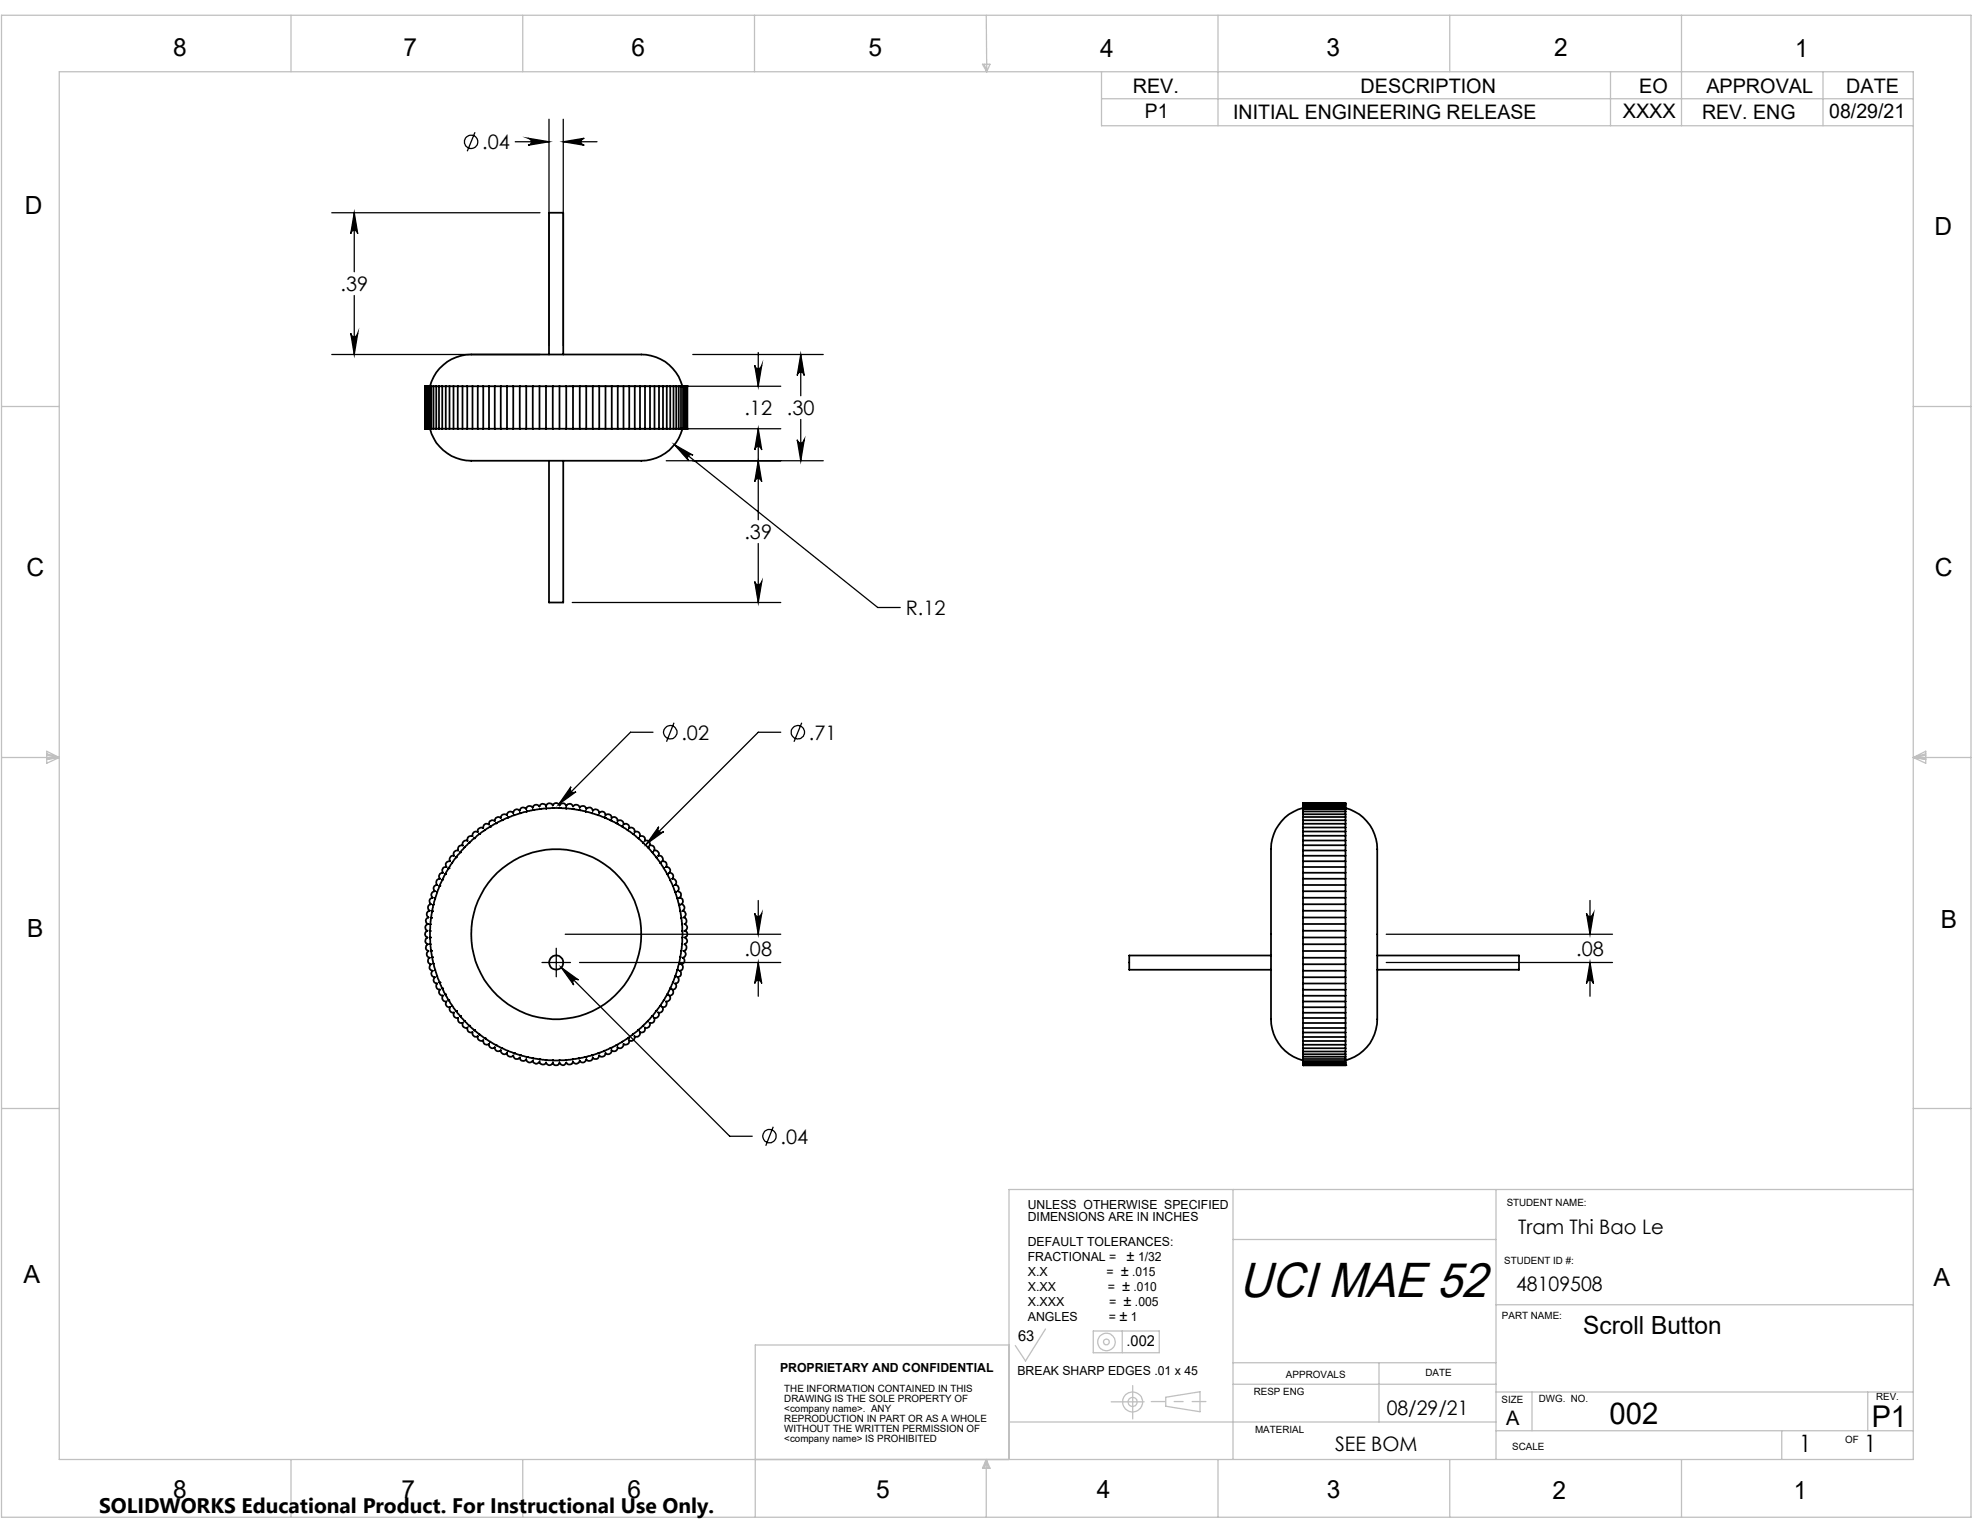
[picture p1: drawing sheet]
<svg xmlns="http://www.w3.org/2000/svg" width="279mm" height="216mm" viewBox="0 0 279 216" stroke-linecap="round" stroke-linejoin="round" font-family="sans-serif">
<g fill="none" stroke="#000" stroke-width=".18">
<path d="M67 18.7l-1.1 2.6M74.5 19.5l3 .5-3 .5a.49 .49 0 0 0 .5-.5 .49 .49 0 0 0-.5-.5zM77.5 16.8v32M79.5 16.8v32M46.8 30h29.4M50 30l.5 3a.49 .49 0 0 0-.5-.5 .49 .49 0 0 0-.5 .5zM50 30v8.3M72.7 20h4.8M79.5 20l2.9-.5a.49 .49 0 0 0-.4 .5 .49 .49 0 0 0 .4 .5zM79.5 20h4.7M46.8 50h29.4M49.5 47a.49 .49 0 0 0 .5 .5 .49 .49 0 0 0 .5-.5l-.5 3z"/>
<path d="M50 41.7v8.3M80.3 54.5h29.9M97.8 50h18.4M106.5 51.5a.49 .49 0 0 0 .5 .5 .49 .49 0 0 0 .5-.5l-.5 3zM107 49.7v4.8M113 50l.5 3a.49 .49 0 0 0-.5-.5 .49 .49 0 0 0-.5 .5zM113 50v5.8M113 59.2v5.8M80.3 60.5h29.9M94 65h22.2M95.2 62.8l2.6 1.4a.49 .49 0 0 0-.7 .1 .49 .49 0 0 0 .1 .7zM95.2 62.8l28.7 22.9h3.1"/>
<path d="M107 60.5l.5 3a.49 .49 0 0 0-.5-.5 .49 .49 0 0 0-.5 .5zM107 65l.5 3a.49 .49 0 0 0-.5-.5 .49 .49 0 0 0-.5 .5zM107 60.5v12.8M107 76.7v8.3M112.5 62.1a.49 .49 0 0 0 .5 .4 .49 .49 0 0 0 .5-.4l-.5 2.9zM80.8 85h29.4M106.5 82.1a.49 .49 0 0 0 .5 .4 .49 .49 0 0 0 .5-.4l-.5 2.9zM80.6 111a.5 .5 0 0 0 0 .7 .5 .5 0 0 0 .7 0l-2.5 1.8zM92.1 103.3h-3.1l-10.2 10.2M93 116.7a.49 .49 0 0 0 0 .6 .49 .49 0 0 0 .7 0l-2.5 1.8zM95.1 102l-1 2.7M110.2 103.3h-3.2l-15.8 15.8"/>
<path d="M113.1 102l-1.1 2.7M76.5 135.8h4M78.5 133.8v4M79.2 136.5l2.4 1.8a.49 .49 0 0 0-.6 0 .49 .49 0 0 0 0 .7zM79.2 136.5l23.8 23.8h3.2M79.8 131.8h30.4M81.8 135.8h28.4M106.5 128.9a.49 .49 0 0 0 .5 .4 .49 .49 0 0 0 .5-.4l-.5 2.9zM107 135.8l.5 3a.49 .49 0 0 0-.5-.5 .49 .49 0 0 0-.5 .5zM107 127.1v4.7M107 135.8v4.8M195.6 135.8h31.9"/>
<path d="M195.6 131.8h31.9M223.9 128.9a.49 .49 0 0 0 .5 .4 .49 .49 0 0 0 .5-.4l-.5 2.9zM224.4 135.8l.5 3a.49 .49 0 0 0-.5-.5 .49 .49 0 0 0-.5 .5zM224.4 127.1v4.7M224.4 135.8v4.8M109.1 159l-1 2.7"/>
<circle cx="66.5" cy="20" r=".94"/>
<circle cx="94.6" cy="103.3" r=".95"/>
<circle cx="112.6" cy="103.3" r=".95"/>
<circle cx="108.6" cy="160.3" r=".94"/>
</g>
<g fill="none" stroke="#c0c0c0" stroke-width=".18">
<path d="M.2 2.2h277.9v211.9h-277.9zM8.4 10.1h261.6v195.9h-261.6zM41.1 2.2v7.9M73.8 2.2v7.9M106.5 2.2v7.9M138.6 9.1h1.1l-.5 1zM138.9 9.1l.3 1M139.2 2.2v7.9M155.4 13.9h114.6M155.4 10.1v7.6h114.6M171.9 2.2v15.5M204.6 2.2v7.9"/>
<path d="M227.3 10.1v7.6M237.3 2.2v15.5M257.2 10.1v7.6M.2 57.4h8.2M270 57.4h8.1M.2 106.9h8.2M6.6 106l1.8 .9-1.8 .8zM6.6 106.4l1.8 .5M6.6 106.6l1.8 .3M8.4 106.9l-1.8 .2M270 106.9h8.1M270 106.9l1.7 .2"/>
<path d="M270 106.9l1.7-.9v1.7zM271.7 106.6l-1.7 .3M271.7 106.4l-1.7 .5M.2 156.4h8.2M270 156.4h8.1M174 167.9v38.1M174 174.9h37.1M211.1 167.9v38.1M270 167.9h-127.6v38.1M142.4 189.8h-35.8v24.3M147.5 187.5l-2.8 4.6-1.4-2.2M154.3 187.8h9.3v3.1h-9.3z"/>
<path d="M158.4 187.8v3.1M164.5 197.2l4.8-.8v2.8l-4.8-.8zM174 192.3h37.1M174 195.3h37.1M194.6 192.3v8.4M211.1 196.4h58.9M211.1 184.1h58.9M216.2 196.4v5.5M263.6 196.4v5.5M41.1 206v8.1M73.8 206v8.1M139.2 206v8.1"/>
<path d="M139.2 206l.5 1.2h-1.1zM139.2 206l-.3 1.2M139.2 206l.3 1.2M142.4 200.7h68.7M171.9 206v8.1M204.6 206v8.1M211.1 201.9h58.9M237.3 206v8.1M251.4 201.9v4.1"/>
<circle cx="156.1" cy="189.4" r="1.23"/>
<circle cx="156.1" cy="189.4" r=".42"/>
<circle cx="159.8" cy="197.8" r="1.41"/>
<circle cx="159.8" cy="197.8" r=".64"/>
</g>
<path d="M162.5 197.8h7.7" fill="none" stroke="#c0c0c0" stroke-width=".18" stroke-dasharray="15.2 1.3 1.3 1.3" stroke-dashoffset="13.3"/>
<path d="M159.8 197.8v-2.3M159.8 197.8v2.4M159.8 197.8h-3M159.8 197.8h1.7" fill="none" stroke="#c0c0c0" stroke-width=".18" stroke-dasharray="15.2 1.3 1.3 1.3"/>
<path d="M93 116.7l-1.8 2.4 2.5-1.8a.49 .49 0 0 1-.7 0 .49 .49 0 0 1 0-.6zM80.6 111l-1.8 2.5 2.5-1.8a.5 .5 0 0 1-.7 0 .5 .5 0 0 1 0-.7zM79.2 136.5l1.8 2.5a.49 .49 0 0 1 0-.7 .49 .49 0 0 1 .6 0zM107 135.8l.5 3a.49 .49 0 0 0-.5-.5 .49 .49 0 0 0-.5 .5zM106.5 128.9a.49 .49 0 0 0 .5 .4 .49 .49 0 0 0 .5-.4l-.5 2.9zM223.9 128.9a.49 .49 0 0 0 .5 .4 .49 .49 0 0 0 .5-.4l-.5 2.9zM224.4 135.8l.5 3a.49 .49 0 0 0-.5-.5 .49 .49 0 0 0-.5 .5zM113 50l.5 3a.49 .49 0 0 0-.5-.5 .49 .49 0 0 0-.5 .5zM112.5 62.1a.49 .49 0 0 0 .5 .4 .49 .49 0 0 0 .5-.4l-.5 2.9zM95.2 62.8l2 2.2a.49 .49 0 0 1-.1-.7 .49 .49 0 0 1 .7-.1zM106.5 51.5a.49 .49 0 0 0 .5 .5 .49 .49 0 0 0 .5-.5l-.5 3zM107 60.5l.5 3a.49 .49 0 0 0-.5-.5 .49 .49 0 0 0-.5 .5zM107 65l.5 3a.49 .49 0 0 0-.5-.5 .49 .49 0 0 0-.5 .5zM106.5 82.1a.49 .49 0 0 0 .5 .4 .49 .49 0 0 0 .5-.4l-.5 2.9zM79.5 20l2.9-.5a.49 .49 0 0 0-.4 .5 .49 .49 0 0 0 .4 .5zM74.5 19.5l3 .5-3 .5a.49 .49 0 0 0 .5-.5 .49 .49 0 0 0-.5-.5zM49.5 47a.49 .49 0 0 0 .5 .5 .49 .49 0 0 0 .5-.5l-.5 3zM50 30l.5 3a.49 .49 0 0 0-.5-.5 .49 .49 0 0 0-.5 .5z" fill="#000"/>
<g fill="none" stroke="#000" stroke-width=".25">
<path d="M60 54.5h.1M60 54.5v6M60.1 54.5h.1M60.1 54.5v6M60.2 54.5h.2M60.2 54.5v6M60.4 54.5h.2M60.4 54.5v6M60.6 54.5h.3M60.6 54.5v6M60.7 54.5a6.2 6.2 0 0 1 6.8-4.5h22a6.2 6.2 0 0 1 6.8 4.5M60.9 54.5h.3"/>
<path d="M60.9 54.5v6M61.2 54.5h.4M61.2 54.5v6M61.6 54.5h.3M61.6 54.5v6M61.9 54.5h.5M61.9 54.5v6M62.4 54.5h.5M62.4 54.5v6M62.9 54.5h.5M62.9 54.5v6M63.4 54.5h.6"/>
<path d="M63.4 54.5v6M64 54.5h.6M64 54.5v6M64.6 54.5h.7M64.6 54.5v6M65.3 54.5h.6M65.3 54.5v6M65.9 54.5h.8M65.9 54.5v6M66.7 54.5h.7M66.7 54.5v6M67.4 54.5h.8"/>
<path d="M67.4 54.5v6M68.2 54.5h.8M68.2 54.5v6M69 54.5h.8M69 54.5v6M69.8 54.5h.9M69.8 54.5v6M70.7 54.5h.8M70.7 54.5v6M71.5 54.5h.9M71.5 54.5v6M72.4 54.5h.9"/>
<path d="M72.4 54.5v6M73.3 54.5h1M73.3 54.5v6M74.3 54.5h.9M74.3 54.5v6M75.2 54.5h.9M75.2 54.5v6M76.1 54.5h.9M76.1 54.5v6M77 54.5h1M77 54.5v6M77.5 50v-20h2v20"/>
<path d="M78 54.5h1M78 54.5v6M79 54.5h.9M79 54.5v6M79.9 54.5h1M79.9 54.5v6M80.9 54.5h.9M80.9 54.5v6M81.8 54.5h.9M81.8 54.5v6M82.7 54.5h.9M82.7 54.5v6"/>
<path d="M83.6 54.5h1M83.6 54.5v6M84.6 54.5h.8M84.6 54.5v6M85.4 54.5h.9v6h-.9M85.4 54.5v6M86.3 54.5h.9v6h-.9M87.1 54.5h.9M88 54.5h.8M88 54.5v6M88.8 54.5h.8M88.8 54.5v6"/>
<path d="M89.6 54.5h.7M89.6 54.5v6M90.3 54.5h.7M90.3 54.5v6M91 54.5h.7M91 54.5v6M91.7 54.5h.7M91.7 54.5v6M92.4 54.5h.6M92.4 54.5v6M93 54.5h.6M93 54.5v6"/>
<path d="M93.6 54.5h.5M93.6 54.5v6M94.1 54.5h.5M94.1 54.5v6M94.6 54.5h.4M94.6 54.5v6M95 54.5h.4M95 54.5v6M95.4 54.5h.4M95.4 54.5v6M95.8 54.5h.3M95.8 54.5v6"/>
<path d="M96.1 54.5h.3M96.1 54.5v6M96.4 54.5h.2M96.4 54.5v6M96.6 54.5h.2M96.6 54.5v6M96.8 54.5h.1M96.8 54.5v6M96.9 54.5h.1M96.9 54.5v6M97 54.5h.1M97 54.5v6"/>
<path d="M60 60.5h.1M60.1 60.5h.1M60.2 60.5h.2M60.4 60.5h.2M60.6 60.5h.3M60.7 60.5a6.2 6.2 0 0 0 6.8 4.5h22a6.2 6.2 0 0 0 6.8-4.5M60.9 60.5h.3M61.2 60.5h.4M61.6 60.5h.3M61.9 60.5h.5M62.4 60.5h.5M62.9 60.5h.5"/>
<path d="M63.4 60.5h.6M64 60.5h.6M64.6 60.5h.7M65.3 60.5h.6M65.9 60.5h.8M66.7 60.5h.7M67.4 60.5h.8M68.2 60.5h.8M69 60.5h.8M69.8 60.5h.9M70.7 60.5h.8M71.5 60.5h.9"/>
<path d="M72.4 60.5h.9M73.3 60.5h1M74.3 60.5h.9M75.2 60.5h.9M76.1 60.5h.9M77 60.5h1M77.5 65v20h2v-20M78 60.5h1M79 60.5h.9M79.9 60.5h1M80.9 60.5h.9M81.8 60.5h.9"/>
<path d="M82.7 60.5h.9M83.6 60.5h1M84.6 60.5h.8M87.1 60.5h.9M88 60.5h.8M88.8 60.5h.8M89.6 60.5h.7M90.3 60.5h.7M91 60.5h.7M91.7 60.5h.7M92.4 60.5h.6M93 60.5h.6"/>
<path d="M93.6 60.5h.5M94.1 60.5h.5M94.6 60.5h.4M95 60.5h.4M95.4 60.5h.4M95.8 60.5h.3M96.1 60.5h.3M96.4 60.5h.2M96.6 60.5h.2M96.8 60.5h.1M96.9 60.5h.1M97 60.5h.1"/>
<path d="M65.4 118.7l.3-.1h.3a.51 .51 0 0 1 .1-.5 .51 .51 0 0 1 .6-.1 .51 .51 0 0 1 .1-.6 .51 .51 0 0 1 .6 0 .51 .51 0 0 1 .2-.5 .51 .51 0 0 1 .6 0 .51 .51 0 0 1 .2-.6 .51 .51 0 0 1 .6 0 .51 .51 0 0 1 .2-.5 .51 .51 0 0 1 .6 .1 .51 .51 0 0 1 .3-.5 .51 .51 0 0 1 .6 0 .52 .52 0 0 1 .3-.5 .52 .52 0 0 1 .5 .1 .49 .49 0 0 1 .4-.5 .49 .49 0 0 1 .5 .2 .51 .51 0 0 1 .4-.5 .51 .51 0 0 1 .5 .2 .5 .5 0 0 1 .4-.5 .5 .5 0 0 1 .6 .3 .49 .49 0 0 1 .4-.5 .49 .49 0 0 1 .5 .3 .52 .52 0 0 1 .4-.4 .52 .52 0 0 1 .5 .2 .48 .48 0 0 1 .5-.4 .48 .48 0 0 1 .4 .3 .5 .5 0 0 1 .5-.4 .5 .5 0 0 1 .5 .4 .5 .5 0 0 1 .5-.4 .5 .5 0 0 1 .5 .4 .5 .5 0 0 1 .5-.4 .5 .5 0 0 1 .4 .4 .5 .5 0 0 1 .5-.3 .5 .5 0 0 1 .5 .4 .52 .52 0 0 1 .5-.2 .52 .52 0 0 1 .4 .4 .49 .49 0 0 1 .5-.3 .49 .49 0 0 1 .4 .5 .5 .5 0 0 1 .6-.3 .5 .5 0 0 1 .3 .5 .51 .51 0 0 1 .6-.2 .51 .51 0 0 1 .4 .5 .49 .49 0 0 1 .5-.2 .49 .49 0 0 1 .3 .5 .49 .49 0 0 1 .6-.1 .49 .49 0 0 1 .3 .5 .5 .5 0 0 1 .6-.1 .5 .5 0 0 1 .2 .6 .53 .53 0 0 1 .6-.1 .53 .53 0 0 1 .3 .5 .49 .49 0 0 1 .6 0 .49 .49 0 0 1 .2 .6 .5 .5 0 0 1 .5 0 .5 .5 0 0 1 .2 .5 .5 .5 0 0 1 .6 0 .5 .5 0 0 1 .2 .6 .5 .5 0 0 1 .6 .1 .5 .5 0 0 1 .1 .5 .5 .5 0 0 1 .6 .1 .5 .5 0 0 1 .1 .6 .5 .5 0 0 1 .5 .1 .5 .5 0 0 1 .1 .6 .51 .51 0 0 1 .5 .2 .51 .51 0 0 1 .1 .6 .51 .51 0 0 1 .5 .1 .51 .51 0 0 1 .1 .6 .51 .51 0 0 1 .5 .2 .51 .51 0 0 1 0 .6 .49 .49 0 0 1 .5 .3 .49 .49 0 0 1-.1 .6 .5 .5 0 0 1 .6 .2 .5 .5 0 0 1-.1 .6 .5 .5 0 0 1 .5 .3 .5 .5 0 0 1-.1 .6 .5 .5 0 0 1 .4 .3 .5 .5 0 0 1-.1 .6 .5 .5 0 0 1 .5 .3 .5 .5 0 0 1-.2 .6 .5 .5 0 0 1 .4 .3 .5 .5 0 0 1-.2 .6 .49 .49 0 0 1 .5 .4 .49 .49 0 0 1-.3 .5 .5 .5 0 0 1 .5 .4 .5 .5 0 0 1-.3 .6 .48 .48 0 0 1 .4 .4 .48 .48 0 0 1-.3 .5 .49 .49 0 0 1 .4 .4 .49 .49 0 0 1-.4 .5 .5 .5 0 0 1 .4 .5 .5 .5 0 0 1-.4 .5 .49 .49 0 0 1 .4 .5 .49 .49 0 0 1-.4 .4 .51 .51 0 0 1 .3 .6 .51 .51 0 0 1-.4 .4 .5 .5 0 0 1 .3 .5 .5 .5 0 0 1-.5 .4 .49 .49 0 0 1 .3 .6 .49 .49 0 0 1-.5 .4 .5 .5 0 0 1 .2 .5 .5 .5 0 0 1-.4 .4 .5 .5 0 0 1 .2 .6 .5 .5 0 0 1-.5 .3 .5 .5 0 0 1 .1 .6 .5 .5 0 0 1-.4 .3 .48 .48 0 0 1 .1 .6 .48 .48 0 0 1-.5 .2 .49 .49 0 0 1 .1 .6 .49 .49 0 0 1-.6 .3 .51 .51 0 0 1 .1 .6 .51 .51 0 0 1-.5 .2 .49 .49 0 0 1 0 .6 .49 .49 0 0 1-.5 .2 .5 .5 0 0 1 0 .6 .5 .5 0 0 1-.6 .2 .5 .5 0 0 1 0 .6 .5 .5 0 0 1-.6 .1 .49 .49 0 0 1-.1 .6 .49 .49 0 0 1-.5 .1 .49 .49 0 0 1-.1 .6 .49 .49 0 0 1-.6 .1 .49 .49 0 0 1-.1 .6 .49 .49 0 0 1-.6 0 .5 .5 0 0 1-.2 .6 .5 .5 0 0 1-.6 0 .5 .5 0 0 1-.1 .6 .5 .5 0 0 1-.6 0 .49 .49 0 0 1-.2 .5 .49 .49 0 0 1-.6 0 .51 .51 0 0 1-.3 .6 .51 .51 0 0 1-.6-.1 .49 .49 0 0 1-.2 .5 .49 .49 0 0 1-.6-.1 .48 .48 0 0 1-.3 .5 .48 .48 0 0 1-.6-.1 .5 .5 0 0 1-.3 .5 .5 .5 0 0 1-.5-.2 .5 .5 0 0 1-.4 .5 .5 .5 0 0 1-.6-.2 .5 .5 0 0 1-.3 .5 .5 .5 0 0 1-.6-.2 .49 .49 0 0 1-.4 .4 .49 .49 0 0 1-.5-.2 .5 .5 0 0 1-.4 .4 .5 .5 0 0 1-.5-.3 .51 .51 0 0 1-.5 .4 .51 .51 0 0 1-.5-.3 .49 .49 0 0 1-.5 .4 .49 .49 0 0 1-.4-.3 .5 .5 0 0 1-.5 .3 .5 .5 0 0 1-.5-.3 .49 .49 0 0 1-.5 .3 .49 .49 0 0 1-.5-.4 .48 .48 0 0 1-.5 .3 .48 .48 0 0 1-.4-.4 .5 .5 0 0 1-.5 .3 .5 .5 0 0 1-.4-.4 .49 .49 0 0 1-.6 .2 .49 .49 0 0 1-.3-.4 .5 .5 0 0 1-.6 .2 .5 .5 0 0 1-.4-.5 .5 .5 0 0 1-.5 .2 .5 .5 0 0 1-.4-.5 .5 .5 0 0 1-.5 .2 .5 .5 0 0 1-.4-.5 .5 .5 0 0 1-.5 .1 .5 .5 0 0 1-.3-.5 .5 .5 0 0 1-.6 .1 .5 .5 0 0 1-.3-.5 .49 .49 0 0 1-.6 0 .49 .49 0 0 1-.2-.5 .51 .51 0 0 1-.6 .1 .51 .51 0 0 1-.2-.6 .51 .51 0 0 1-.6 0 .51 .51 0 0 1-.2-.6 .51 .51 0 0 1-.6 0 .51 .51 0 0 1-.1-.6 .5 .5 0 0 1-.6 0 .5 .5 0 0 1-.1-.6 .5 .5 0 0 1-.6-.1 .5 .5 0 0 1-.1-.6 .5 .5 0 0 1-.6-.1 .5 .5 0 0 1 0-.6 .5 .5 0 0 1-.6-.1 .5 .5 0 0 1 0-.6 .5 .5 0 0 1-.6-.2 .5 .5 0 0 1 0-.6 .49 .49 0 0 1-.5-.2 .49 .49 0 0 1 0-.6 .53 .53 0 0 1-.5-.2 .53 .53 0 0 1 0-.6 .5 .5 0 0 1-.5-.3 .5 .5 0 0 1 .1-.6 .49 .49 0 0 1-.5-.3 .49 .49 0 0 1 .1-.5 .49 .49 0 0 1-.5-.3 .49 .49 0 0 1 .2-.6 .51 .51 0 0 1-.5-.3 .51 .51 0 0 1 .2-.6 .5 .5 0 0 1-.5-.4 .5 .5 0 0 1 .2-.5 .49 .49 0 0 1-.4-.4 .49 .49 0 0 1 .2-.6 .52 .52 0 0 1-.4-.4 .52 .52 0 0 1 .3-.5 .5 .5 0 0 1-.4-.5 .5 .5 0 0 1 .3-.5 .5 .5 0 0 1-.4-.4 .5 .5 0 0 1 .3-.5 .5 .5 0 0 1-.3-.5 .5 .5 0 0 1 .3-.5 .5 .5 0 0 1-.3-.5 .5 .5 0 0 1 .4-.4 .48 .48 0 0 1-.3-.5 .48 .48 0 0 1 .4-.4 .52 .52 0 0 1-.3-.6 .52 .52 0 0 1 .4-.4 .49 .49 0 0 1-.2-.5 .49 .49 0 0 1 .4-.4 .5 .5 0 0 1-.2-.6 .5 .5 0 0 1 .5-.3 .51 .51 0 0 1-.2-.6 .51 .51 0 0 1 .5-.3 .49 .49 0 0 1-.2-.6 .49 .49 0 0 1 .5-.3 .52 .52 0 0 1-.1-.6 .52 .52 0 0 1 .5-.3 .51 .51 0 0 1-.1-.6 .51 .51 0 0 1 .5-.2 .51 .51 0 0 1 0-.6 .51 .51 0 0 1 .5-.3 .51 .51 0 0 1 0-.6 .51 .51 0 0 1 .5-.2 .51 .51 0 0 1 0-.5 .51 .51 0 0 1 .6-.2 .51 .51 0 0 1 0-.6 .51 .51 0 0 1 .6-.2 .51 .51 0 0 1 0-.6 .51 .51 0 0 1 .6-.1v-.3zM65.6 119.6h.1M65.6 119.6l-.7 .7M66.2 118.9l-.6 .7M66.2 118.9h.1M66.9 118.3l-.7 .6M66.9 118.3h.1M67.6 117.7l-.7 .6M67.6 117.7h.1M68.4 117.2l-.8 .5M68.4 117.2h.1M69.2 116.6l-.8 .6"/>
<path d="M69.2 116.6h.1M70 116.2l-.8 .4M70 116.2h.1M70.8 115.7l-.8 .5M70.8 115.7h.1M71.6 115.4l-.8 .3M71.6 115.4h.1M72.5 115l-.9 .4M72.5 115h.1M74.3 114.5l-1.8 .5M74.3 114.5h.1M75.2 114.3l-.9 .2"/>
<path d="M75.2 114.3h.1M76.2 114.2l-1 .1M76.2 114.2h.1M77.1 114.1l-.9 .1M77.1 114.1h.1M78 114l-.9 .1M78 114h1M78 114h.1M79 114l1.8 .2M79 114h.1M80.8 114.2l.9 .1M80.8 114.2h.1"/>
<path d="M81.7 114.3l1.8 .5M81.7 114.3h.1M83.5 114.8l1.8 .6M83.5 114.8h.1M85.3 115.4l.8 .3M85.3 115.4h.1M86.1 115.7l.9 .5M86.1 115.7h.1M87 116.2l.8 .4M87 116.2h.1M87.8 116.6l.8 .6M87.8 116.6h.1"/>
<path d="M88.6 117.2l.7 .5M88.6 117.2h.1M89.3 117.7l.8 .6M89.3 117.7h.1M90.1 118.3l1.3 1.3M90.1 118.3h.1M91.4 119.6l.6 .7M91.4 119.6h.1M183.9 114a6.3 6.3 0 0 0-4.5 7v21.7a6.3 6.3 0 0 0 4.5 6.9M183.9 119.3v.7M183.9 118.6v.7M183.9 117.9v.7"/>
<path d="M183.9 117.3v.6M183.9 116.8v.5M183.9 116.2v.6M183.9 115.7v.5M183.9 115.3v.4M183.9 114.9v.4M183.9 114.5v.4M183.9 114.2v.3M183.9 113.9v.3M183.9 113.7v.2M183.9 113.6v.1M183.9 113.4v.2"/>
<path d="M183.9 113.3v.1M183.9 113.3h6M183.9 119.3h6M183.9 118.6h6M183.9 117.9h6M183.9 117.3h6M183.9 116.8h6M183.9 116.2h6M183.9 115.7h6M183.9 115.3h6M183.9 114.9h6M183.9 114.5h6"/>
<path d="M183.9 114.2h6M183.9 113.9h6M183.9 113.7h6M183.9 113.6h6M183.9 113.4h6M189.9 114a6.3 6.3 0 0 1 4.4 7v21.7a6.5 6.5 0 0 1-3.1 6.4l-1.3 .5M189.9 119.3v.7M189.9 118.6v.7M189.9 117.9v.7M189.9 117.3v.6M189.9 116.8v.5M189.9 116.2v.6"/>
<path d="M189.9 115.7v.5M189.9 115.3v.4M189.9 114.9v.4M189.9 114.5v.4M189.9 114.2v.3M189.9 113.9v.3M189.9 113.7v.2M189.9 113.6v.1M189.9 113.4v.2M189.9 113.3v.1M60.7 132.3l.1 1.9M60.7 131.4v.9"/>
<path d="M60.7 131.4h.1M60.7 132.3h.1M60.7 130.4h.1M60.7 130.4v1M60.8 134.2l.2 .9M60.8 129.5l-.1 .9M60.8 129.5h.1M60.8 134.2h.1M61 135.1l.4 1.8M61 128.6l-.2 .9M61 128.6h.1M61 135.1h.1"/>
<path d="M61.2 127.7h.1M61.2 127.7l-.2 .9M61.4 136.9h.1M61.4 136.9l.6 1.7M61.7 125.9h.1M61.7 125.9l-.5 1.8M62 138.6l.4 .9M62 125l-.3 .9M62 125h.1M62 138.6h.1M62.4 139.5l.4 .8M62.4 124.1l-.4 .9"/>
<path d="M62.4 124.1h.1M62.4 139.5h.1M62.8 123.3l-.4 .8M62.8 123.3h.1M63.3 122.5l-.5 .8M63.3 122.5h.1M63.8 121.7h.1M63.8 121.7l-.5 .8M64.3 121l-.5 .7M64.3 121h.1M64.9 120.3l-.6 .7M64.9 120.3h.1"/>
<path d="M92 120.3l1.2 1.4M92 120.3h.1M93.2 121.7l.5 .8M93.2 121.7h.1M93.7 122.5l.5 .8M93.7 122.5h.1M94.2 123.3l1.1 2.6M94.2 123.3h.1M94.6 139.5l-.4 .8M94.6 139.5h.1M94.9 138.6l-.3 .9M94.9 138.6h.1"/>
<path d="M95.3 125.9l.3 .9M95.3 137.8l-.4 .8M95.3 137.8h.1M95.3 125.9h.1M95.6 126.8l.2 .9M95.6 136.9l-.3 .9M95.6 136.9h.1M95.6 126.8h.1M95.8 127.7l.2 .9M95.8 136l-.2 .9M95.8 136h.1M95.8 127.7h.1"/>
<path d="M96 128.6l.1 .9M96 135.1l-.2 .9M96 135.1h.1M96 128.6h.1M96.1 129.5l.1 .9M96.1 134.2l-.1 .9M96.1 134.2h.1M96.1 129.5h.1M96.2 130.4l.1 1.9M96.2 130.4h.1M96.3 132.3l-.2 1.9M96.3 132.3h.1"/>
<path d="M179.4 134.8h-20.1v2h20.1M183.9 131.3v1M183.9 130.4v.9M183.9 132.3v.9M183.9 129.5v.9M183.9 133.2v1M183.9 128.5v1M183.9 134.2v.9M183.9 127.6v.9M183.9 135.1v1M183.9 126.7v.9M183.9 136.1v.9"/>
<path d="M183.9 125.8v.9M183.9 137v.9M183.9 124.9v.9M183.9 137.9v.9M183.9 124v.9M183.9 138.8v.9h6v-.9M183.9 123.2v.8M183.9 139.6v.9h6v-.9M183.9 122.3v.9M183.9 121.5v.8M183.9 120.8v.7M183.9 120v.8"/>
<path d="M183.9 132.3h6M183.9 124.9h6M183.9 138.8h6M183.9 124h6M183.9 123.2h6M183.9 122.3h6M183.9 121.5h6M183.9 120.8h6M183.9 120h6M183.9 131.3h6M183.9 130.4h6M183.9 133.2h6"/>
<path d="M183.9 129.5h6M183.9 134.2h6M183.9 128.5h6M183.9 135.1h6M183.9 127.6h6M183.9 136.1h6M183.9 126.7h6M183.9 137h6M183.9 125.8h6M183.9 137.9h6M189.9 131.3v1M189.9 130.4v.9"/>
<path d="M189.9 132.3v.9M189.9 129.5v.9M189.9 133.2v1M189.9 128.5v1M189.9 134.2v.9M189.9 127.6v.9M189.9 135.1v1M189.9 126.7v.9M189.9 136.1v.9M189.9 125.8v.9M189.9 137v.9M189.9 124.9v.9"/>
<path d="M189.9 137.9v.9M189.9 124v.9M189.9 123.2v.8M189.9 122.3v.9M189.9 121.5v.8M189.9 120.8v.7M189.9 120v.8M194.3 134.8h20v2h-20M62.8 140.3l.5 .8M62.8 140.3h.1M63.3 141.1l.5 .8M63.3 141.1h.1"/>
<path d="M63.8 141.9h.1M63.8 141.9l.5 .8M64.3 142.7l.6 .7M64.3 142.7h.1M64.9 143.4l.7 .7M64.9 143.4h.1M65.6 144.1h.1M65.6 144.1l.6 .6M66.2 144.7l.7 .7M66.2 144.7h.1M66.9 145.4l1.5 1.1M66.9 145.4h.1"/>
<path d="M68.4 146.5l.8 .5M68.4 146.5h.1M69.2 147l.8 .5M69.2 147h.1M70 147.5l2.5 1.1M70 147.5h.1M72.5 148.6l.9 .3M72.5 148.6h.1M73.4 148.9l.9 .3M73.4 148.9h.1M74.3 149.2l.9 .1M74.3 149.2h.1"/>
<path d="M75.2 149.3l1 .2M75.2 149.3h.1M76.2 149.5l.9 .1M76.2 149.5h.1M77.1 149.6h1.9M77.1 149.6h.1M79 149.6h.1M80.8 149.5l-1.8 .1M80.8 149.5h.1M81.7 149.3l-.9 .2M81.7 149.3h.1M82.7 149.2l-1 .1"/>
<path d="M82.7 149.2h.1M83.5 148.9l-.8 .3M83.5 148.9h.1M84.5 148.6l-1 .3M84.5 148.6h.1M85.3 148.3l-.8 .3M85.3 148.3h.1M86.1 147.9l-.8 .4M86.1 147.9h.1M87 147.5l-.9 .4M87 147.5h.1M88.6 146.5l-1.6 1"/>
<path d="M88.6 146.5h.1M89.3 145.9l-.7 .6M89.3 145.9h.1M90.1 145.4l-.8 .5M90.1 145.4h.1M90.7 144.7l-.6 .7M90.7 144.7h.1M91.4 144.1l-.7 .6M91.4 144.1h.1M92 143.4l-.6 .7M92 143.4h.1M92.6 142.7l-.6 .7"/>
<path d="M92.6 142.7h.1M93.2 141.9l-.6 .8M93.2 141.9h.1M94.2 140.3l-1 1.6M94.2 140.3h.1M183.9 140.5v.8M183.9 141.3v.8M183.9 142.1v.8M183.9 142.9v.8M183.9 143.7v.7M183.9 144.4v.7M183.9 145.1v.6"/>
<path d="M183.9 145.7v.6M183.9 146.3v.6M183.9 146.9v.5M183.9 147.4v.5M183.9 147.9v.5M183.9 148.4v.4M183.9 148.8v.3M183.9 149.1v.3M183.9 149.4v.3M183.9 149.7v.2M183.9 149.9v.2M183.9 150.1v.1"/>
<path d="M183.9 150.2v.1M183.9 150.3h.1M183.9 141.3h6M183.9 142.1h6M183.9 142.9h6M183.9 143.7h6M183.9 144.4h6M183.9 145.1h6M183.9 145.7h6M183.9 146.3h6M183.9 146.9h6M183.9 147.4h6"/>
<path d="M183.9 147.9h6M183.9 148.4h6M183.9 148.8h6M183.9 149.1h6M183.9 149.4h6M183.9 149.7h6M183.9 149.9h6M183.9 150.1h6M183.9 150.2h6M183.9 150.3h6M189.9 140.5v.8M189.9 141.3v.8"/>
<path d="M189.9 142.1v.8M189.9 142.9v.8M189.9 143.7v.7M189.9 144.4v.7M189.9 145.1v.6M189.9 145.7v.6M189.9 146.3v.6M189.9 146.9v.5M189.9 147.4v.5M189.9 147.9v.5M189.9 148.4v.4M189.9 148.8v.3"/>
<path d="M189.9 149.1v.3M189.9 149.4v.3M189.9 149.7v.2M189.9 149.9v.2M189.9 150.1v.1M189.9 150.2v.1M189.9 150.3h.1"/>
<circle cx="78.5" cy="135.8" r="1.01"/>
<circle cx="78.5" cy="131.8" r="12"/>
</g>
<text font-size="6.9" x="174.9" y="183">UCI MAE 52</text>
<g font-size="4.2">
<text x="227.1" y="200.9">002</text>
<text x="264.1" y="201.4">P1</text>
</g>
<g font-size="3.5">
<text x="24.4" y="7.9">8</text>
<text x="56.9" y="7.9">7</text>
<text x="89.1" y="7.9">6</text>
<text x="122.5" y="7.9">5</text>
<text x="155.3" y="8">4</text>
<text x="187.2" y="7.9">3</text>
<text x="219.3" y="8">2</text>
<text x="253.3" y="8">1</text>
<text x="3.5" y="30.2">D</text>
<text x="273" y="33.2">D</text>
<text x="3.8" y="81.2">C</text>
<text x="273" y="81.3">C</text>
<text x="273.9" y="131">B</text>
<text x="3.9" y="132.2">B</text>
<text x="3.3" y="181.1">A</text>
<text x="272.8" y="181.4">A</text>
<text x="223.4" y="188.2">Scroll Button</text>
<text x="24.4" y="211.4">8</text>
<text x="56.6" y="211.4">7</text>
<text x="88.6" y="211.4">6</text>
<text x="123.6" y="211.4">5</text>
<text x="154.8" y="211.4">4</text>
<text x="187.3" y="211.4">3</text>
<text x="219.1" y="211.5">2</text>
<text x="253.1" y="211.5">1</text>
</g>
<g font-size="3.4">
<text x="253.8" y="205">1</text>
<text x="263" y="205">1</text>
</g>
<text font-size="3" x="14" y="213.5">SOLIDWORKS Educational Product. For Instructional Use Only.</text>
<g font-size="2.8">
<text x="159.8" y="13.1">REV.</text>
<text x="161.6" y="16.6">P1</text>
<text x="174" y="16.8">INITIAL ENGINEERING RELEASE</text>
<text x="192" y="13.1">DESCRIPTION</text>
<text x="229" y="16.6">XXXX</text>
<text x="231.3" y="13.1">EO</text>
<text x="240.2" y="16.8">REV. ENG</text>
<text x="240.8" y="13.1">APPROVAL</text>
<text x="258.1" y="16.6">08/29/21</text>
<text x="260.5" y="13.1">DATE</text>
<text x="68.1" y="21.1">.04</text>
<text x="48.1" y="41.1">.39</text>
<text x="105.1" y="58.6">.12</text>
<text x="111.1" y="58.6">.30</text>
<text x="105.1" y="76.1">.39</text>
<text x="127.8" y="86.8">R.12</text>
<text x="96.2" y="104.4">.02</text>
<text x="114.2" y="104.4">.71</text>
<text x="105.1" y="134.9">.08</text>
<text x="222.4" y="134.9">.08</text>
<text x="110.2" y="161.4">.04</text>
<text x="214.2" y="174.1">Tram Thi Bao Le</text>
<text x="213.9" y="182.1">48109508</text>
<text x="195.7" y="199.7">08/29/21</text>
<text x="212.6" y="201.1">A</text>
<text x="188.4" y="204.7">SEE BOM</text>
</g>
<g font-size="2.1">
<text x="159" y="177.9">±</text>
<text x="158.1" y="180">±</text>
<text x="158.3" y="182.2">±</text>
<text x="158.5" y="184.3">±</text>
<text x="143.7" y="189.2">63</text>
<text x="158" y="186.4">±</text>
<text x="159" y="189.9">.002</text>
</g>
<g font-size="1.8">
<text x="145" y="170.6">UNLESS OTHERWISE SPECIFIED</text>
<text x="145" y="172.4">DIMENSIONS ARE IN INCHES</text>
<text x="145" y="175.9">DEFAULT TOLERANCES:</text>
<text x="145" y="177.9">FRACTIONAL =</text>
<text x="160.6" y="177.9">1/32</text>
<text x="145" y="184.3">X.XXX</text>
<text x="145" y="180.1">X.X</text>
<text x="145" y="182.2">X.XX</text>
<text x="156.1" y="180.1">=</text>
<text x="156.3" y="182.2">=</text>
<text x="156.5" y="184.3">=</text>
<text x="159.8" y="180.1">.015</text>
<text x="160" y="182.2">.010</text>
<text x="160.2" y="184.3">.005</text>
<text x="145" y="186.4">ANGLES</text>
<text x="156.5" y="186.4">=</text>
<text x="159.6" y="186.4">1</text>
<text x="110.1" y="193.6">PROPRIETARY AND CONFIDENTIAL</text>
<text x="143.6" y="194">BREAK SHARP EDGES .01 x 45</text>
</g>
<g font-size="1.4">
<text x="212.6" y="170.1">STUDENT NAME:</text>
<text x="212.3" y="178.3">STUDENT ID #:</text>
<text x="211.9" y="186.2">PART NAME:</text>
<text x="110.7" y="196.4">THE INFORMATION CONTAINED IN THIS</text>
<text x="110.7" y="197.9">DRAWING IS THE SOLE PROPERTY OF</text>
<text x="176.9" y="196.8">RESP ENG</text>
<text x="181.5" y="194.4">APPROVALS</text>
<text x="201.1" y="194.2">DATE</text>
<text x="211.9" y="198">SIZE</text>
<text x="217.1" y="197.8">DWG. NO.</text>
<text x="264.7" y="197.6">REV.</text>
<text x="110.7" y="199.3">&lt;company name&gt;. ANY</text>
<text x="110.7" y="200.7">REPRODUCTION IN PART OR AS A WHOLE</text>
<text x="110.7" y="202.1">WITHOUT THE WRITTEN PERMISSION OF</text>
<text x="110.7" y="203.5">&lt;company name&gt; IS PROHIBITED</text>
<text x="177.1" y="202.2">MATERIAL</text>
<text x="260.4" y="203.6">OF</text>
<text x="213.4" y="204.6">SCALE</text>
</g>
</svg>
